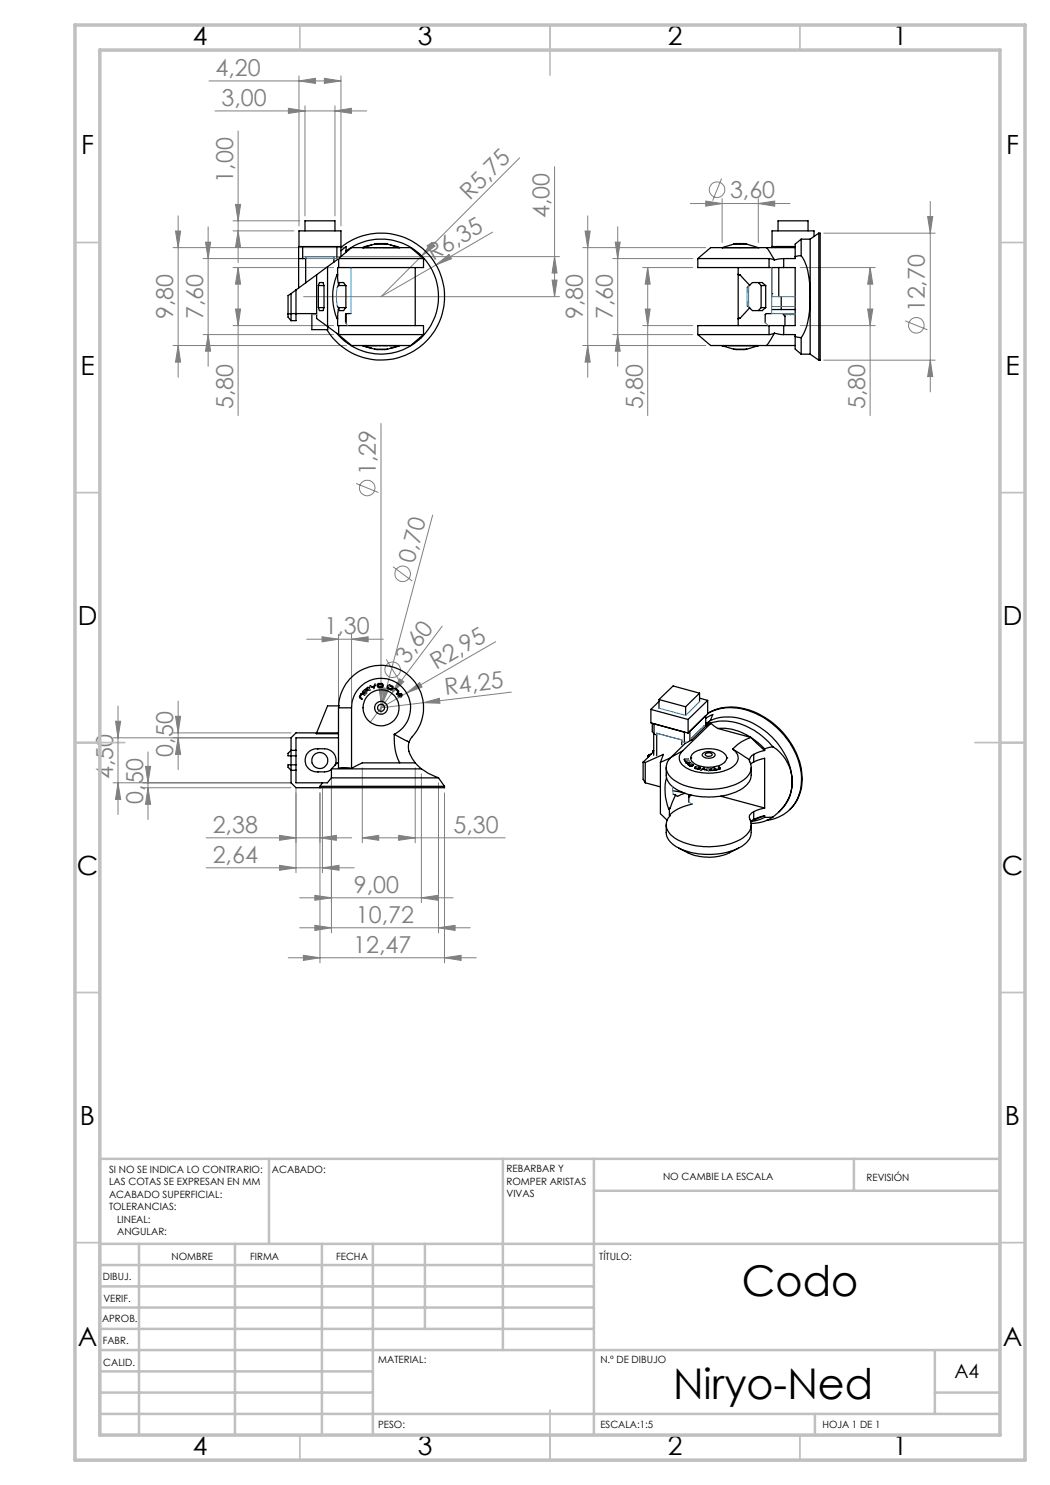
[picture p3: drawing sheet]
<svg xmlns="http://www.w3.org/2000/svg" width="210mm" height="297mm" viewBox="0 0 210 297" stroke-linecap="round" stroke-linejoin="round" font-family="sans-serif">
<g fill="none" stroke="#808080" stroke-width=".2">
<path d="M41.8 16.2h26.4M59.8 16.2l3.3-.5v1zM59.8 15.2v30M64.9 15.7l3.3 .5-3.3 .5zM68.2 15.2v30M43 22.2h30.3M47.6 26.2v26.3M57.7 21.7l3.3 .5-3.3 .5zM61 21.2v22M67 22.2l3.3-.5v1zM67 21.2v22M103.9 31.6l-27.7 27.7 11-6.3"/>
<path d="M110.9 33.3v26M144.3 35.7l-1.8 4.4M144.4 39.7v8.8M151.7 39.7v8.8M34.6 49.5h34.7M35.1 46.2h1l-.5 3.3zM35.6 43.2v32.3M40.6 51.7h26.1M41.1 48.4h1l-.5 3.3zM41.6 45.4v27.9M46.6 44.2h13.4M46.6 46.2h12.2"/>
<path d="M46.6 53.5h20.1M47.1 40.9h1l-.5 3.3zM47.6 53.5l.5 3.3h-1zM47.6 46.2l.5 3.3h-1zM47.6 53.5v29.6M60.7 59.3h51.2M60.7 51.3h51.2M86.3 48.5l.7 .7-2.7 2zM87.2 53l2.6-2.1 .5 .8zM98.5 46.4l-11.3 6.6M110.4 56h1l-.5 3.3zM110.9 51.3l.5 3.3h-1z"/>
<path d="M116.6 49.5h24.5M117 46.2h1l-.5 3.3zM117.5 43.2v32.3M122.6 51.7h15.9M123 48.4h1l-.5 3.3zM123.5 45.4v27.9M128.6 53.5h9.9M129.5 53.5v29.6M129.5 53.5l.5 3.3h-1zM138.1 40.7h19.9M141.1 40.2l3.3 .5-3.3 .5zM151.7 40.7l3.2-.5v1z"/>
<path d="M160.1 53.5h14.9M164.7 46.6h22.3M174 53.5l.6 3.3h-1.1zM174 53.5v29.6M185.5 43.3h1l-.4 3.3zM186.1 40.3v38.1M34.6 69.1h34.7M35.6 69.1l.5 3.3h-1zM40.6 66.9h26.1M41.6 66.9l.5 3.3h-1zM46.6 65.1h20.1M47.1 61.8h1l-.5 3.3z"/>
<path d="M116.6 69.1h24.5M117.5 69.1l.5 3.3h-1zM122.6 66.9h15.9M123.5 66.9l.5 3.3h-1zM128.6 65.1h9.9M129 61.8h1l-.5 3.3zM160.1 65.1h14.9M164.7 72h22.3M173.5 61.8h1.1l-.6 3.3zM181 64.2l4.5 1.8M186.1 72l.4 3.3h-1zM71.2 96.7l4.5 1.8"/>
<path d="M76.2 84.7v58.1M78.6 113.3l3.8 2.9M86.5 103l-10.1 37.9M61.3 127.8h15.4M64.4 127.3l3.3 .5-3.3 .6zM67.7 126.9v18.7M70.3 127.8l3.3-.5v1.1zM70.3 126.9v13.7M75.7 137h1l-.5 3.3zM76.8 137.6l1 .2-1.4 3.1zM77.3 131.9l2.5 4.1M78.4 138.7l-4.4 5.8"/>
<path d="M79.9 135.7l.9 .6-2.4 2.4zM81.3 138.6l2.6-2.1 .5 .9zM81.3 138.6l-5.1 3 8.5-1.1M88.4 125.2l-10 13.5M99.1 128.3l-17.8 10.3M102.3 138.4l-17.6 2.1M22.6 156.6h35.6M22.6 147.6h35.6M23.1 144.2h1l-.5 3.4zM23.6 156.6l.5 3.3h-1zM23.6 141.2v21.7M28.6 157.5h29.6"/>
<path d="M29.1 153.3h1l-.5 3.3zM29.6 157.5l.5 3.4h-1zM29.6 150.4v13.5M34.6 146.6h23.6M35.1 143.3h1l-.5 3.3zM35.6 140.2v13.7M35.6 147.6l.5 3.3h-1zM59.2 157.5v17.1M64 158.6v34M64.5 157.5v17.1M66.3 154.8v31.8M72.5 153.6v15"/>
<path d="M76.4 140.9l-.4 1.3M83 153.6v15M84.3 154.8v25.7M84.7 140.5l3.2-.8 .1 .9zM87.7 156.6v30M88.9 158.6v34M41.2 173.6h29.6M41.2 167.6h29.1M55.9 173.1l3.3 .5-3.3 .5zM55.9 167.1l3.3 .5-3.3 .5zM59.9 179.6h30.7M63 179.1l3.3 .5-3.3 .5z"/>
<path d="M64 167.6l3.3-.5v1zM64.5 173.6l3.3-.5v1zM72.5 167.6l3.2-.5v1zM72.5 167.6h28.5M79.7 167.1l3.3 .5-3.3 .5zM84.3 179.6l3.3-.5v1zM57.6 191.6h37.6M59.9 185.6h34.2M60.7 191.1l3.3 .5-3.3 .5zM63 185.1l3.3 .5-3.3 .5zM87.7 185.6l3.3-.5v1zM88.9 191.6l3.3-.5v1z"/>
<circle cx="143.4" cy="37.9" r="1.56"/>
<circle cx="183.3" cy="65" r="1.55"/>
<circle cx="73.4" cy="97.6" r="1.55"/>
<circle cx="80.5" cy="114.8" r="1.55"/>
<circle cx="78.5" cy="134" r="1.56"/>
</g>
<g fill="none" stroke="#c0c0c0" stroke-width=".35">
<path d="M60 5v5M110 5v10M160 5v5M15 48.5h5M200 48.5h5M15 98.5h5M200 98.5h5M15 148.5h10M195 148.5h10M15 198.5h5M200 198.5h5M15 248.5h5"/>
<path d="M200 248.5h5M60 287v5M110 282v10M160 287v5"/>
</g>
<g fill="none" stroke="#c0c0c0" stroke-width=".5">
<path d="M53.8 231.8v17M100.6 231.8v38.2M118.8 231.8v55.2M118.8 238.2h81.2M170.8 231.8v6.4M200 231.8h-180v55.2M20 248.8h180M20 257.3h98.8M20 253h98.8M27.8 248.8v38.2M47 248.8v38.2M64.4 248.8v38.2"/>
<path d="M74.6 248.8v38.2M85 248.8v17M20 265.8h98.8M20 261.5h98.8M20 278.5h54.6M20 274.3h54.6M20 270h180M187 278.5h13M187 270v12.8M20 282.8h180M163 282.8v4.2"/>
</g>
<path d="M15 5h190v287h-190zM20 10h180v277h-180z" fill="none" stroke="#c0c0c0" stroke-width=".7"/>
<g fill="#808080">
<path d="M84.7 140.5l3.2-.8 .1 .9z"/>
<path d="M81.3 138.6l2.6-2.1 .5 .9z"/>
<path d="M87.2 53l2.6-2.1 .5 .8z"/>
<path d="M86.3 48.5l.7 .7-2.7 2z"/>
<path d="M79.9 135.7l.9 .6-2.4 2.4z"/>
<path d="M76.8 137.6l1 .2-1.4 3.1z"/>
<path d="M75.7 137h1l-.5 3.3z"/>
<path d="M64.9 15.7l3.3 .5-3.3 .5zM59.8 16.2l3.3-.5v1z"/>
<path d="M88.9 191.6l3.3-.5v1zM60.7 191.1l3.3 .5-3.3 .5z"/>
<path d="M70.3 127.8l3.3-.5v1.1zM64.4 127.3l3.3 .5-3.3 .6z"/>
<path d="M57.7 21.7l3.3 .5-3.3 .5zM67 22.2l3.3-.5v1zM141.1 40.2l3.3 .5-3.3 .5zM151.7 40.7l3.2-.5v1zM55.9 173.1l3.3 .5-3.3 .5zM64.5 173.6l3.3-.5v1z"/>
<path d="M55.9 167.1l3.3 .5-3.3 .5zM64 167.6l3.3-.5v1z"/>
<path d="M84.3 179.6l3.3-.5v1zM63 179.1l3.3 .5-3.3 .5z"/>
<path d="M173.5 61.8h1.1l-.6 3.3zM174 53.5l.6 3.3h-1.1z"/>
<path d="M41.6 66.9l.5 3.3h-1zM41.1 48.4h1l-.5 3.3zM29.6 157.5l.5 3.4h-1zM29.1 153.3h1l-.5 3.3zM23.6 156.6l.5 3.3h-1zM23.1 144.2h1l-.5 3.4z"/>
<path d="M47.1 61.8h1l-.5 3.3zM47.6 53.5l.5 3.3h-1zM35.6 69.1l.5 3.3h-1zM35.1 46.2h1l-.5 3.3z"/>
<path d="M123.5 66.9l.5 3.3h-1zM123 48.4h1l-.5 3.3z"/>
<path d="M110.4 56h1l-.5 3.3zM110.9 51.3l.5 3.3h-1z"/>
<path d="M47.1 40.9h1l-.5 3.3zM47.6 46.2l.5 3.3h-1z"/>
<path d="M185.5 43.3h1l-.4 3.3zM186.1 72l.4 3.3h-1zM129.5 53.5l.5 3.3h-1zM129 61.8h1l-.5 3.3zM117 46.2h1l-.5 3.3zM117.5 69.1l.5 3.3h-1zM35.1 143.3h1l-.5 3.3zM35.6 147.6l.5 3.3h-1z"/>
<path d="M63 185.1l3.3 .5-3.3 .5zM87.7 185.6l3.3-.5v1zM72.5 167.6l3.2-.5v1zM79.7 167.1l3.3 .5-3.3 .5z"/>
</g>
<g fill="none" stroke="#000" stroke-width=".25">
<path d="M58.2 58.7v5.4M58.2 58.7l-.6 .4v4.3l.6 .7M59.2 58l-1 .7M59.2 58v6.1h-1M59.7 51.7h1.4M59.8 49.3v-3.1h8.4v5.1M60.5 49.3v2.4M61 46.2v-2h6v2M61.1 51.3v5.3M63.3 55v7.7l-5.7 .1M63.3 55l-4.1 3M63.7 57.1l.2-.6h.7l.2 .6"/>
<path d="M63.7 57.1v4.4M63.7 57.1h1.1M64.8 57.1v4.4M65.5 53.3v12M65.5 53.3l-2.2 1.7M66.8 51.3v1.1M67.4 54.9a11.8 11.8 0 0 0 0 8.8M67.4 54.9l.1 .1M67.4 49.3v2.4M67.5 55l.2 2M67.5 54.9h-.1M67.7 57.1h1.5"/>
<path d="M67.7 51.7l2.6-2.2h11.8l2.6 2.2M67.7 51.7h17M67.7 57l-.2 .5M67.7 57a.57 .57 0 0 1 .9-.5l.6 .6M67.7 51.7l-2.2 1.6M67.7 51.7v1.8M67.7 53.5h-.2v1.5M68.2 49.5a12.7 12.7 0 0 1 18.2 2.3 12.7 12.7 0 0 1-3.1 18.1 12.7 12.7 0 0 1-17.9-4M68.2 50.1l1-.8v1.1M68.2 49.3h-8.5v8.3M69.2 57.1v4.4M69.2 50.2a11.4 11.4 0 0 1 15.1 .9"/>
<path d="M72.6 49.5h.1M72.6 49.5h1.2M73.9 49.5h.4M74.3 49l-1.8 .5M74.6 49.5h1M74.9 48.8l.4-.1 2.2 .1M74.9 48.8h2.6M74.9 48.8l-2.3 .7M75.8 49.5h.5M76.5 49.5h3.3M77.5 48.8l2.3 .7M78.1 49l1.9 .5"/>
<path d="M79.8 49.5h.1M83 53.5v11.6M84 51.1h.3M84.3 51.1a11.5 11.5 0 0 1 0 16.4M84.7 51.7v1.8h-17M139.6 51.7v1.8h14.2M139.6 51.7h14.2M144.4 49.5h.1M144.4 49.5h7.3M146.8 48.8l.3-.1 2.2 .1M146.8 48.8h2.5M146.8 48.8l-2.4 .7"/>
<path d="M147.6 54.9v8.8M147.6 54.9l.5 .1M147.6 53.5v1.4M148.1 55l1.8 2M149.3 48.8l2.4 .7M149.9 57a1.93 1.93 0 0 1 2.1-.5 .77 .77 0 0 1 .9 .4l.2 .2M149.9 57l-.5 .5M151.7 49.5h.1M151.7 56.5l.5 .6M152.2 57.1h.9M152.2 57.1v4.4M153.1 57.1v4.4"/>
<path d="M153.3 49.5h-11.2l-2.5 2.2M153.3 49.5l1.6 2.5M153.3 49.5h5.7M153.8 53.5h2.9M153.8 51.7l1.1 .3M153.8 51.7v1.8M154.3 58.7h.1M154.3 53.5v5.8M155.2 49.3v.2M155.6 46.2v-2h6v2M155.8 53.5v5.8M156.2 59.3v2.6"/>
<path d="M156.7 53.5h2.3v11.6h-2.3M156.7 51.7l-1.8 .3M156.7 51.7v1.8M159 51.4v.3h-2.3M159 49.3h-4.7v.2M160.2 51.1a12.4 12.4 0 0 1 1.8 7.3v.9M160.2 47.8v3.3M160.2 51.1l-1.2 .3M160.2 47.8l-1.2 1v2.6M160.2 47.8h1.8M162 59.3v11.5M162 47.8v11.5"/>
<path d="M162 59.3a14.2 14.2 0 0 1-1.8 8.2M162.8 47.3v-1.1h-8.4v3.1M163.8 46.6v25.4M163.8 46.6h.2v25.4h-.2M163.8 46.6l-1.8 1.2M62.4 62.9v3h3.1v-.6M63.3 62.7v1l2.2 1.6M63.7 61.5l.2 .6h.7l.2-.6M63.7 61.5h1.1M65.5 65.3l2.2 1.6M67.3 66.7a11.5 11.5 0 0 0 17 .8M67.4 63.7l.1 .1"/>
<path d="M67.5 61.2l.2 .4M67.5 63.6v1.5h.2M67.5 63.6l-.1 .1M67.7 61.5h1.5M67.7 66.9l2.6 2.2h11.8l2.6-2.2M67.7 65.1h17v1.8M67.7 66.9h17M67.7 61.6l-.2 2M67.7 65.1v1.8M69.2 61.5a1.11 1.11 0 0 1-1.3 .6l-.2-.5M69.2 62.8v1.9M70.2 62.7h-.9l-.2 .2v1.6"/>
<path d="M72.5 69.1l1.8 .5M72.6 69.1h2.9M72.6 69.1h.1M72.6 69.1l2.3 .7M74.9 69.8h2.6M75.8 69.1h.5M76.5 69.1h1.1M77.9 69.1h.5M78.5 69.1h1.3M79.8 69.1h.1M79.8 69.1l-2.3 .7M80 69.1l-1.9 .5"/>
<path d="M84 67.5h.3M139.6 66.9h14.2M139.6 66.9l2.5 2.2h11.2M144.4 69.1h.9M144.4 69.1h.1M144.4 69.1l2.4 .7M145.7 69.1h6M146.8 69.8h2.5M147.6 63.7v1.4M148.1 63.6l-.5 .2M148.1 63.6l-.5 .1M149.4 61.2l.5 .4"/>
<path d="M149.9 61.6l-1.8 2M151.7 69.1h.1M151.7 69.1l-2.4 .7M152.2 61.5h.9M152.2 61.5l-.5 .6M153.1 61.5a2.04 2.04 0 0 1-2.1 .6 .87 .87 0 0 1-1.1-.5M153.3 69.1h5.7M153.8 65.1h2.9M153.8 65.1h-14.2v1.8M153.8 65.1v1.8M154.3 62.7h-1.1l-.2 .2v1.6M154.3 61.9h4.7"/>
<path d="M154.9 66.6l-1.1 .3M154.9 66.6l-1.6 2.5M154.9 66.6l1.8 .3M156.5 62.7l.5 .6M156.7 66.9l2.3 .1v.3M156.7 65.1v1.8M157 62.9v2.2M158.1 62.7v.2M159 67.3l1.2 .2M159 67.3v2.5l1.2 1M160.2 67.5v3.3M160.2 70.8h1.8"/>
<path d="M162 70.8l1.8 1.2M73 138.9l-.7-.2-.4 .6 .1 .3 .5 .2M73 139l-.6-.2-.4 .6 .4 .3M73 138.8l-.4-.5 .5 .5M73.2 138.4l.1 .2M73.7 137.7l-.7 .4M73.7 137.7l-.6 .6 .1 .3M74 137.9h-.2a.24 .24 0 0 0 0-.4 .24 .24 0 0 0-.3 0l-.7 .6M74 138l-.4 .1-.4 .2M74 137.3l.6 .2 .2 .2M75 136.8a.55 .55 0 0 1-.4 .5 .55 .55 0 0 1-.6-.1v.1M75.1 136.9l-.3 .5v.2"/>
<path d="M75.6 136.8l.7-.1a.45 .45 0 0 1 .1 .8h-.8l-.1-.4zM75.6 137l.7-.1a.22 .22 0 0 1 .2 .2 .22 .22 0 0 1-.2 .2h-.6zM77.6 137.1l.3-.1 .6 .3a.42 .42 0 0 1 .1 .4 .42 .42 0 0 1-.4 .3l-.7-.4zM77.9 137.2l.5 .2a.23 .23 0 0 1 .1 .3 .23 .23 0 0 1-.3 .1l-.5-.2-.1-.3M78.6 138.1v.1M78.8 137.9l.3-.2 .6 .4v.3l-.3 .4h-.1l.3-.5-.4-.4h-.3M79.7 139.3a.4 .4 0 0 1 0-.5 .4 .4 0 0 1 .5 0 .4 .4 0 0 1 0 .6M79.9 138.8l.4 .2-.1 .2zM80.1 139.4l-.3-.5-.1 .3 .2 .2M131.8 139.9l5.3 1.5M131.8 139.9v1.7M139.9 138.6v1.7"/>
<path d="M139.9 138.6l-2.8 2.8M139.9 138.6l-5.3-1.4-2.8 2.7M139.9 139.6l1.6 .5M59.2 150.1h-1l-.6 .6v.5h1.6M59.2 153h-1.6v.5l.6 .6h1M64 157.3h24.9M64 157.3v.2M64.5 156.6l-.5 .7M66.3 155.6l-.8 1h-1M66.3 155.6h21.4M66.3 153.8h18M66.3 153.8v1.8"/>
<path d="M67 153.1a2.31 2.31 0 0 0-2.1-3.3h-1.2a2.34 2.34 0 0 0-2.7 2.3 2.34 2.34 0 0 0 2.7 2.3l1.8-.1 .8-.4M67.7 152.6h-.2l-1.2 1.2M67.7 141.6v12l1.3-.1 1.3 .2M67.7 141.6l.1-.4h-2.3l-2.2 5.6h4.4M67.7 147.6h-8.5v9h5.3M67.7 146.6h-8.5l-1 1v9l1 .9h4.8M67.7 141.6h2.6M67.7 141.2a8.5 8.5 0 0 1 12.1-7.3 8.5 8.5 0 0 1 2.3 13.9l-.3 .6M70.3 141.6a5.9 5.9 0 0 1 9-5.1 5.9 5.9 0 0 1-.5 10.4M70.3 141.6v12.1M78.8 146.9v1a11.2 11.2 0 0 0 1.1 4.7M78.8 146.9l3 1.5"/>
<path d="M81.8 148.4a4.4 4.4 0 0 0 1.2 4.2M83 152.6h-8.8a5.3 5.3 0 0 0-3.9 1.1M83 152.6l1.3 1.2M84.3 153.8l1.5 .9 1.9 .9M87.7 155.6l1.2 1.7M88.9 157.3v.2h-24.9M128.6 152.4l.4 .1M128.6 152.4v3.5l.4 .7M129 152.5v4.1M129 156.6l3.1 .8M129.5 151.2l.3 .1M129.5 151.2v.3"/>
<path d="M129.8 151.3l-1.2 1.1M130.2 141.9l7.4 2M130.2 141.9v2.7l7.4 2M130.3 150.8l-.5 .5M130.3 150.8l-.8 .4M130.5 144.7v1.6l.3 .5M130.6 150.2v.3M130.7 150.4l-.4 .4M130.7 150.1l-.1 .1M130.7 150l-.1 .2M130.7 146.8v4.3M130.8 144.7v2.1"/>
<path d="M130.8 146.8l.5 .2M131.3 146.6v4.5M131.8 140.3l-1.6 1.6M132.1 152.5l.6-1.6-3.7 1.6M132.1 152.5v10.2l1.3 1.3M133.2 153.5v1.5a3.8 3.8 0 0 0 2.8 3.2 14.6 14.6 0 0 0 12.3-.4 3.8 3.8 0 0 0 1.9-2.8v-1.5M133.3 155.5a10.4 10.4 0 0 0 .4 6.3M134.1 151.6a2.67 2.67 0 0 0 .5 4.3 13.7 13.7 0 0 0 10.8 1.5 6.5 6.5 0 0 0 4.7-3.1 3.5 3.5 0 0 0-.2-2.3M134.1 151.6l-2 .9M134.2 151.4l-.1 .2M134.5 158.1l2 .4M134.6 158.8l.5 .2"/>
<path d="M135.1 159l-1 2.6M136.3 148v.9M136.5 150.2l-2.3 1.2M136.9 151.9l.3-.1v.2M136.9 151.9h.1M136.9 151.9l.3 .1M136.9 151.9v.1M136.9 146.4v2.1M137 158.6l-1.1 .5a.47 .47 0 0 1-.8-.1M137.1 152.1h-.1a.59 .59 0 0 0 .4 .6 .59 .59 0 0 0 .6-.2M137.1 141.4v1.7M137.1 152.1v.3"/>
<path d="M137.1 152.4h.1M137.2 151.8l-.4 .1 .3 .2M137.2 152.6h.1M137.2 152v.6M137.3 151.8v.2M137.3 152v.1M137.4 152.1l-.2 .2 .2 .2M137.4 152.5h.2M137.4 152.5v.1M137.5 151.7h.1M137.5 151.9l-.2 .1M137.5 152.1h.1"/>
<path d="M137.5 151.9v.2M137.6 151.8l.1 .1M137.6 152.1h.1M137.6 143.9v2.7M137.6 152.5v.1M137.7 151.9v.2M137.7 151.9h.1M137.7 152.1h-.3M137.7 152v.1M137.8 152.7l-.2 .2 .4 .3h.4M137.8 152.7h.5M137.8 152.7v.4"/>
<path d="M137.9 152.5h.1M137.9 152.5h-.3M137.9 152.5v.1M137.9 158.9l-.1 .2v1.4M138 152.5h.1M138.1 153.1l-.3-.3 .3-.1 .3 .3-.1 .1M138.1 153.1h.2M138.1 153.1v.1M138.1 151.6h.1M138.2 159l-.4 .5M138.2 147.7h.1M138.3 152.7l.3 .3"/>
<path d="M138.3 152.7v.2M138.3 153.1v.1M138.4 153v.2M138.4 153.2h.1M138.5 150.8a5.6 5.6 0 0 1 6.4-.1 1.27 1.27 0 0 1-.6 2.2 5.7 5.7 0 0 1-5.8-.5 1.09 1.09 0 0 1 0-1.6zM138.6 153l-.2 .2M138.6 153v.1M139 153.5v.2l.7 .2 .4-.2-.1-.2M139 153.5v.2M139.1 153.6v.1M139.2 153.6l.1-.2 .6 .2-.2 .2M139.2 153.6l.5 .2"/>
<path d="M139.2 153.6v.1M139.5 153.3l-.5 .2M139.5 153.3l.5 .2M139.5 153.3v.2M139.7 153.8v.1M139.9 153.6v.2M140 153.5v.3M140.5 150.7a1.78 1.78 0 0 1 2.5 .2 1.12 1.12 0 0 1-1.5 .7 .73 .73 0 0 1-1-.9zM140.7 153.9h-.6M140.7 153.9l.4 .2M140.7 153.7l-.5 .2M140.7 153.7v.2"/>
<path d="M140.8 153.6l.5 .5M140.8 153.6l-.1 .1M140.8 153.6v.3M141.1 150.7l.2-.1a.73 .73 0 0 1 1.1 .4l-.2 .2a.7 .7 0 0 1-1.1-.4zM141.1 145.3l-2.7 2.7-1.4 .7-2.8 2.7M141.1 143.6l1.5-.7-.5 1.2M141.1 144.9v-1.8l-3.1 3.2v1.7M141.3 154.1h-.2M141.3 145a10.3 10.3 0 0 1 10 1.4l1.5 1.2 1.8 1.8M141.3 145l-.2 .3M141.5 153.8l.1 .1M141.5 153.8v.3"/>
<path d="M141.5 153.7v.1M141.5 142.7a10.5 10.5 0 0 1 10.3 .3 15.2 15.2 0 0 1 8.5 13 7.8 7.8 0 0 1-6.9 8.1M141.5 142.7a10.4 10.4 0 0 1 9.9-.1 15.8 15.8 0 0 1 9 12.1 8.5 8.5 0 0 1-2.5 7.2M141.5 140.1l-3.9 3.8M141.5 140.1v2.7M141.5 142.8l-3.9 3.8M141.6 153.7l.5 .1M141.6 153.9l-.1 .2h.2M141.6 153.9l.1 .2M141.9 144.3l-.8 .3M142.1 144.1a10.5 10.5 0 0 1 10.4 1.7 13.6 13.6 0 0 1 5.9 10.6M142.1 144.1l-.8 .9"/>
<path d="M142.1 153.8v.1M142.2 144.7l1.3 1M142.2 144.7l-1.1 .6M142.2 144.7l-5.7 5.5M142.4 153.8h-.3M142.4 153.9l-.7 .1h.8M142.5 153.7l-.1 .2M142.5 154l.1 .1h-.9M142.5 154v.1M142.6 153.8l-.2 .1M142.6 153.7v.1M142.6 153.7l.1 .3"/>
<path d="M142.7 153.7h.1M142.7 153.7h-.1M142.7 153.7v.2M142.7 154h.2M142.8 153.7l.4 .3 .7-.2M142.8 153.7l-.1 .3M142.8 153.7l.1 .3M142.9 153.6l-.1 .1M142.9 153.6l.1 .1M142.9 153.6v.2M142.9 154h.1M143 153.7l.1 .1"/>
<path d="M143 153.7v.2M143.1 153.8l.2 .1M143.1 153.8v.1M143.3 153.9v.1M143.5 145.7a11.6 11.6 0 0 1 9.4 4.1M143.5 145.7l6.7 1.8M143.8 153.5h.1M143.8 153.5v.3M143.8 153.5v.1M143.8 153.8l-.5 .1M143.8 153.8v.1M143.8 153.8h.1"/>
<path d="M143.9 153.5l-.1 .4M143.9 153.5l.1 .1M144 153.6v.2h-.1M144 153.6v.2M144.1 159.2l8.8 2.4M145.3 151.6h.1M146.5 149.8a2 2 0 0 1 1.1 1.9 2 2 0 0 1-1.2 1.8 9.5 9.5 0 0 1-9.6-.3 1.87 1.87 0 0 1-.3-3M146.5 149.8l3.4 2.2M150.2 147.5a7.9 7.9 0 0 0-3.3 2l-.4 .3M150.2 147.5l2.7 2.6M150.7 152.4l2.2-.7v9.9M150.7 152.4l-.6 .4"/>
<path d="M150.7 150.9a1.53 1.53 0 0 0-.8 1.1M150.7 150.9v1.5M152.9 150.1l-2.2 .8M152.9 149.8v.3M154.6 149.4l-1.7 .4M154.6 149.4a8.3 8.3 0 0 1 3.8 7M158.4 156.4a8.8 8.8 0 0 1-3.8 7M158.4 156.4a7.5 7.5 0 0 1-2.6 6M133.2 165v1.5a4.2 4.2 0 0 0 3.1 3.4 14.3 14.3 0 0 0 12.4-.9 3.1 3.1 0 0 0 1.5-2.5v-1.5M133.7 161.8l.2 .1M133.9 161.9v1.2M134.1 161.6l-.2 .3"/>
<path d="M134.1 161.6l-.4 .2M135.7 169.6l1.9 1a10.2 10.2 0 0 0 8.3 0l1.8-1M138.5 160.8a8.4 8.4 0 0 0-4.6 2.3M150.7 162.3a1.12 1.12 0 0 0-.6 1.8 3 3 0 0 1-1.8 3.6 14.1 14.1 0 0 1-13.4-.1 2.78 2.78 0 0 1-.8-4.5h-.2M150.7 163.9l-.6 .3M150.7 162.3v1.6M152.9 161.6l-2.2 .7M152.9 163.2l-2.2 .7M152.9 163.2l-2.8 1.1 1.1-.2 1.7-.6M152.9 163.2v.3M154.6 163.4l-1.7 .1M154.6 163.4a7.5 7.5 0 0 1-4.4 1.3"/>
<circle cx="63.9" cy="152.1" r="1.6"/>
<circle cx="76.2" cy="141.6" r=".69"/>
<circle cx="76.2" cy="141.6" r="3.6"/>
<circle cx="76.2" cy="141.5" r="1.29"/>
</g>
<g fill="none" stroke="#0080c0" stroke-width=".2">
<path d="M61.1 51.7v-.4h5.7v.4h.9M67.5 57.5a9.6 9.6 0 0 0 0 3.7M70.2 53.5v9.2M149.4 57.5v3.7M149.8 57.2v4.2M154.3 53.5v9.2h4.7M154.3 59.3h4.7M62.4 62.9h.9M69.1 64.5l.5 .6M153 64.5l.6 .6M154.3 61.3h4.7M154.3 61.3h.1"/>
<path d="M157 62.9h2M72.4 139.7l.1 .1M72.8 138.1h.2M73 138.9v.1M73 138.8h.1M73.2 138.6h.1M73.2 138.3v.1M73.7 137.7h.1M73.8 137.9h.1M74 137.3h.1M74 137.9v.1M74.8 137.6v.1"/>
<path d="M75 136.8l.1 .1M77.9 137.2l-.3 .1M78.8 137.9l-.2 .2M78.9 137.9l-.3 .3M79.7 139.3l.1 .2M79.8 139.5h.1M79.9 139.4v.1M80.1 139.4h.1M131.3 147v-.4l5 1.4v.3l.6 .2 .4-.1M134.5 157.3l.1 1.5M137.2 151.8v-.1l.1 .4M137.2 152.1h.1"/>
<path d="M137.5 151.8v.1M137.5 151.8h.1M137.5 151.7v.1M137.5 151.7l.1 .4zM137.7 152v.1M137.7 152h.1M138.1 152.7h.1M139.3 153.4h.1M139.9 140.3l-2.8 2.8-5.3-1.5M140.1 153.9l.1 .1M140.9 145.1l-2.7 2.6M140.9 145.1v.1"/>
<path d="M141.1 154.1h.1M141.5 153.8v-.1l.1 .1M141.5 153.8h.1M141.7 154h.1M141.7 154v.1M142.5 153.7h.1M142.6 153.7h-.1v.2M142.6 153.7v.2M137.8 160.5l.7 .3"/>
</g>
<g font-size="8.5">
<text x="148.3" y="259.3">Codo</text>
<text x="134.6" y="279.7">Niryo-Ned</text>
</g>
<g font-size="5.3">
<text x="38.5" y="9">4</text>
<text x="83.5" y="9">3</text>
<text x="133.6" y="9">2</text>
<text x="178.6" y="9">1</text>
<text x="16.2" y="30.7">F</text>
<text x="201.2" y="30.7">F</text>
<text x="16.1" y="75">E</text>
<text x="201.1" y="75">E</text>
<text x="15.5" y="125">D</text>
<text x="200.5" y="125">D</text>
<text x="15.4" y="175">C</text>
<text x="200.4" y="175">C</text>
<text x="16" y="225">B</text>
<text x="201" y="225">B</text>
<text x="15.5" y="269.2">A</text>
<text x="200.5" y="269.2">A</text>
<text x="38.5" y="291">4</text>
<text x="83.5" y="291">3</text>
<text x="133.6" y="291">2</text>
<text x="178.6" y="291">1</text>
</g>
<g font-size="4.7" fill="#808080">
<text x="43.1" y="15.1">4,20</text>
<text x="44.3" y="21.1">3,00</text>
<text x="46.6" y="36.5" transform="rotate(-90 46.6 36.5)">1,00</text>
<text x="93.9" y="40.2" transform="rotate(-45 93.9 40.2)">R5,75</text>
<text x="146" y="39.6">3,60</text>
<text x="109.9" y="43.7" transform="rotate(-90 109.9 43.7)">4,00</text>
<text x="86.7" y="52.1" transform="rotate(-30 86.7 52.1)">R6,35</text>
<text x="34.6" y="63.8" transform="rotate(-90 34.6 63.8)">9,80</text>
<text x="40.6" y="63.8" transform="rotate(-90 40.6 63.8)">7,60</text>
<text x="116.5" y="63.8" transform="rotate(-90 116.5 63.8)">9,80</text>
<text x="122.5" y="63.8" transform="rotate(-90 122.5 63.8)">7,60</text>
<text x="185" y="62.5" transform="rotate(-90 185 62.5)">12,70</text>
<text x="46.6" y="81.8" transform="rotate(-90 46.6 81.8)">5,80</text>
<text x="128.5" y="81.8" transform="rotate(-90 128.5 81.8)">5,80</text>
<text x="173" y="81.8" transform="rotate(-90 173 81.8)">5,80</text>
<text x="75.2" y="95" transform="rotate(-90 75.2 95)">1,29</text>
<text x="82.9" y="112.7" transform="rotate(-75 82.9 112.7)">0,70</text>
<text x="64.9" y="126.8">1,30</text>
<text x="81.4" y="132.9" transform="rotate(-53 81.4 132.9)">3,60</text>
<text x="87.2" y="134" transform="rotate(-30 87.2 134)">R2,95</text>
<text x="89.1" y="139" transform="rotate(-7 89.1 139)">R4,25</text>
<text x="22.6" y="155.9" transform="rotate(-90 22.6 155.9)">4,50</text>
<text x="34.6" y="151.4" transform="rotate(-90 34.6 151.4)">0,50</text>
<text x="28.6" y="160.7" transform="rotate(-90 28.6 160.7)">0,50</text>
<text x="42.5" y="166.5">2,38</text>
<text x="90.7" y="166.5">5,30</text>
<text x="42.5" y="172.5">2,64</text>
<text x="70.8" y="178.5">9,00</text>
<text x="71.2" y="184.5">10,72</text>
<text x="70.6" y="190.5">12,47</text>
</g>
<text font-size="3.9" x="190.9" y="275.5">A4</text>
<g font-size="2">
<text x="21.8" y="234.6">SI NO SE INDICA LO CONTRARIO:</text>
<text x="21.8" y="237.1">LAS COTAS SE EXPRESAN EN MM</text>
<text x="21.8" y="239.6">ACABADO SUPERFICIAL:</text>
<text x="54.4" y="234.6">ACABADO:</text>
<text x="101.3" y="234.5">REBARBAR Y</text>
<text x="101.3" y="237">ROMPER ARISTAS</text>
<text x="101.3" y="239.5">VIVAS</text>
<text x="132.6" y="236">NO CAMBIE LA ESCALA</text>
<text x="173.3" y="236.2">REVISIÓN</text>
<text x="21.8" y="242.1">TOLERANCIAS:</text>
<text x="23.4" y="244.6">LINEAL:</text>
<text x="23.4" y="247.1">ANGULAR:</text>
<text x="34.3" y="252">NOMBRE</text>
<text x="50" y="251.9">FIRMA</text>
<text x="67.2" y="251.9">FECHA</text>
<text x="119.9" y="251.9">TÍTULO:</text>
<text x="20.6" y="256.1">DIBUJ.</text>
<text x="20.7" y="260.3">VERIF.</text>
<text x="20.4" y="264.4">APROB.</text>
<text x="20.5" y="268.8">FABR.</text>
<text x="20.7" y="273.1">CALID.</text>
<text x="75.6" y="272.5">MATERIAL:</text>
<text x="120.1" y="272.5">N.º DE DIBUJO</text>
<text x="75.6" y="285.5">PESO:</text>
<text x="120.1" y="285.6">ESCALA:1:5</text>
<text x="164.5" y="285.6">HOJA 1 DE 1</text>
</g>
</svg>
